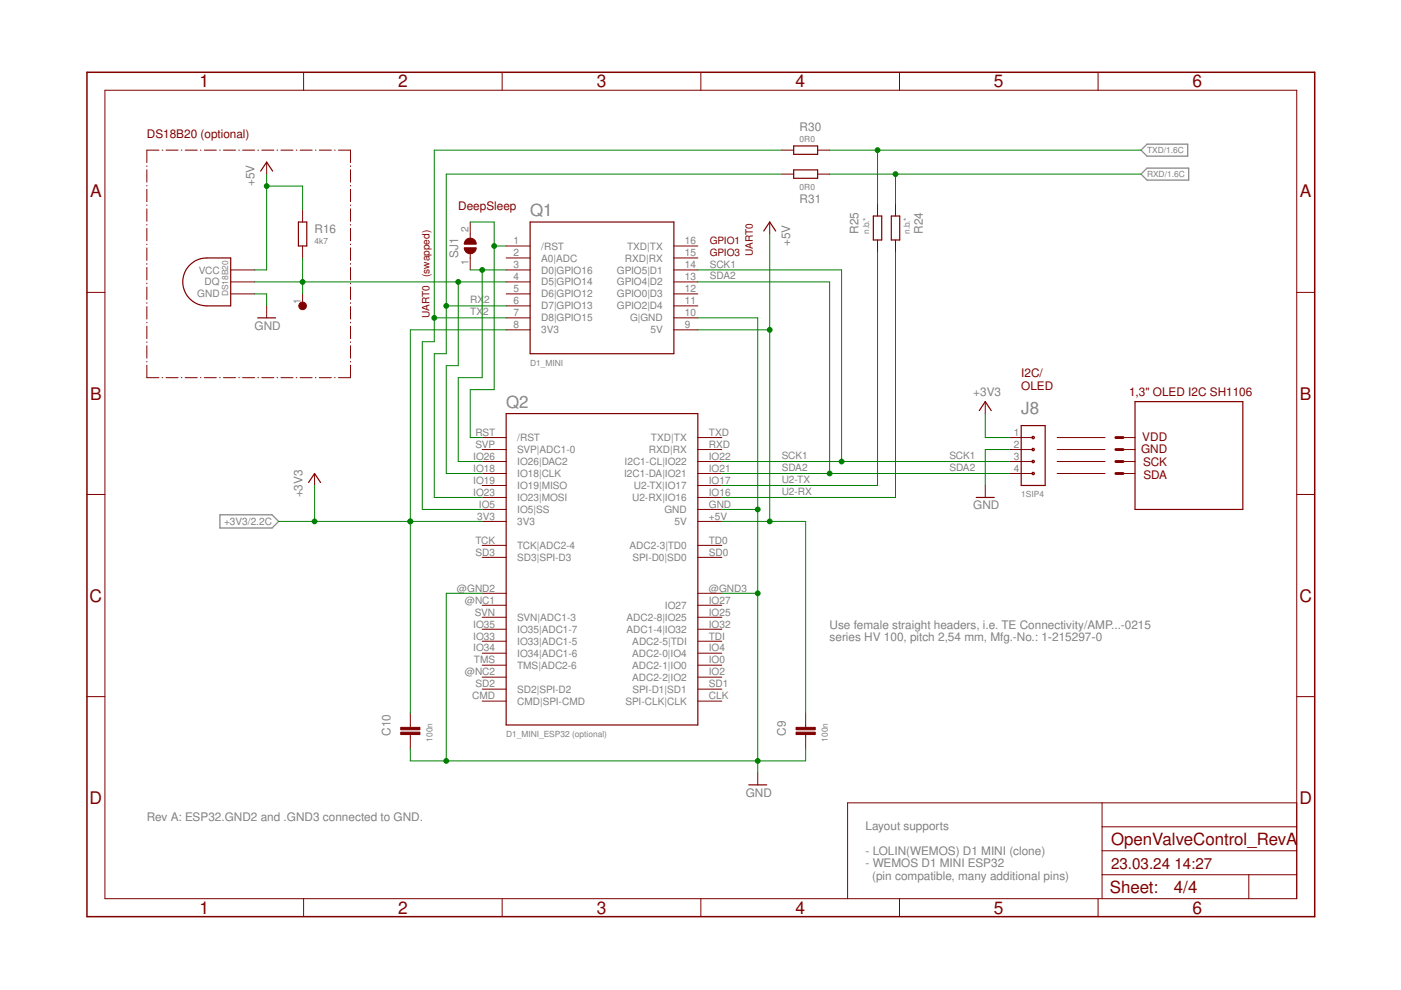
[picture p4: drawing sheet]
<svg xmlns="http://www.w3.org/2000/svg" width="297mm" height="210mm" viewBox="0 0 297 210" stroke-linecap="round" stroke-linejoin="round" font-family="sans-serif">
<path d="M241.9 31.8l1.3-1.2h8.6v2.5h-8.6zM241.9 36.9l1.3-1.3h8.8v2.6h-8.8zM46.6 109.2h11.1l1.4 1.4-1.4 1.4h-11.1z" fill="none" stroke="#808080" stroke-width=".25"/>
<g fill="none" stroke="#800000" stroke-width=".21">
<path d="M22.2 19.1h252.7v171.4h-252.7zM64.4 15.3v3.8M106.5 15.3v3.8M148.6 15.3v3.8M190.7 15.3v3.8M232.8 15.3v3.8M31.1 35.2v.1M31.1 36v2.6M31.1 39.3v.1M33.7 31.8h-2.6v2.7M34.4 31.8h.1M35.2 31.8h2.6"/>
<path d="M38.4 31.8h.2M39.3 31.8h2.5M42.5 31.8h.1M43.3 31.8h2.6M46.6 31.8h.1M47.4 31.8h2.5M50.6 31.8h.2M51.4 31.8h2.6M54.7 31.8h.1M55.5 31.8h2.6M56.5 34.4v2.5M58.7 31.8h.2"/>
<path d="M59.6 31.8h2.5M62.8 31.8h.1M63.6 31.8h2.6M66.9 31.8h.1M67.7 31.8h2.6M70.9 31.8h.2M71.8 31.8h2.5v2.7M74.3 35.2v.1M74.3 36v2.6M74.3 39.3v.1M165.7 31.8h2.6M165.7 36.9h2.6"/>
<path d="M173.4 31.8h2.5M173.4 36.9h2.5M31.1 40.1v2.7M31.1 43.5v.1M31.1 44.3v2.6M31.1 47.6v.1M31.1 48.4v2.7M31.1 51.8v.1M31.1 52.6v2.6M31.1 55.9v.1M31.1 56.7v2.7M48.9 57.2h5.1"/>
<path d="M48.9 59.8h5.1M64.2 44.5v2.6M64.2 52.2v2.5M74.3 40.1v2.7M74.3 43.5v.1M74.3 44.3v2.6M74.3 47.6v.1M74.3 48.4v2.7M74.3 51.8v.1M74.3 52.6v2.6M74.3 55.9v.1M74.3 56.7v2.7"/>
<path d="M99.7 47.1v3.4M99.7 53.8v3.4M107.3 52.2h5.1M107.3 54.7h5.1M107.3 57.2h5.1M107.3 59.8h5.1M142.9 52.2h5.1M142.9 54.7h5.1M142.9 57.2h5.1M142.9 59.8h5.1M163.2 47.1v2.5M186.1 43.3v2.5"/>
<path d="M186.1 50.9v2.5M189.9 43.3v2.5M189.9 50.9v2.5M18.4 62h3.8M31.1 77.4v2.7h2.6M31.1 60v.2M31.1 60.9v2.6M31.1 64.2v.1M31.1 65v2.6M31.1 68.3v.2M31.1 69.2v2.6M31.1 72.5v.1"/>
<path d="M31.1 73.3v2.6M31.1 76.6v.2M48.9 62.3h5.1M56.5 64.9v2.5M64.2 62.3v2.6M74.3 60v.2M74.3 60.9v2.6M74.3 64.2v.1M74.3 65v2.6M74.3 68.3v.2M74.3 69.2v2.6M74.3 72.5v.1"/>
<path d="M74.3 73.3v2.6M74.3 76.6v.2M74.3 77.4v2.7h-2.5M107.3 62.3h5.1M107.3 64.9h5.1M107.3 67.4h5.1M107.3 69.9h5.1M142.9 62.3h5.1M142.9 64.9h5.1M142.9 67.4h5.1M142.9 69.9h5.1M274.9 62h3.8"/>
<path d="M34.4 80.1h.1M35.2 80.1h2.6M38.4 80.1h.2M39.3 80.1h2.5M42.5 80.1h.1M43.3 80.1h2.6M46.6 80.1h.1M47.4 80.1h2.5M50.6 80.1h.2M51.4 80.1h2.6M54.7 80.1h.1M55.5 80.1h2.6"/>
<path d="M58.7 80.1h.2M59.6 80.1h2.5M62.8 80.1h.1M63.6 80.1h2.6M66.9 80.1h.1M67.7 80.1h2.6M70.9 80.1h.2M102.2 97.9h5.1M102.2 95.3h5.1M102.2 92.8h5.1M148 97.9h5M148 95.3h5"/>
<path d="M148 92.8h5M208.9 85.2v2.5M214 97.9h5.1M214 95.3h5.1M214 92.8h5.1M224.1 97.9h10.2M224.1 95.3h10.2M224.1 92.8h10.2M238.1 97.9h2.5M238.1 95.3h2.5M238.1 92.8h2.5M18.4 104.8h3.8"/>
<path d="M66.7 100.4v2.5M102.2 100.4h5.1M102.2 102.9h5.1M102.2 105.5h5.1M102.2 108h5.1M102.2 110.6h5.1M102.2 115.6h5.1M102.2 118.2h5.1M148 100.4h5M148 102.9h5M148 105.5h5M148 108h5"/>
<path d="M148 110.6h5M148 115.6h5M148 118.2h5M208.9 102.9v2.6M214 100.4h5.1M224.1 100.4h10.2M238.1 100.4h2.5M274.9 104.8h3.8M102.2 125.8h5.1M102.2 128.3h5.1M102.2 130.9h5.1M102.2 133.4h5.1"/>
<path d="M102.2 136h5.1M102.2 138.5h5.1M148 125.8h5M148 128.3h5M148 130.9h5M148 133.4h5M148 136h5M148 138.5h5M18.4 147.7h3.8M87 151.2v3M87 155.7v3.1M102.2 141h5.1"/>
<path d="M102.2 143.6h5.1M102.2 146.1h5.1M102.2 148.7h5.1M148 141h5M148 143.6h5M148 146.1h5M148 148.7h5M170.8 151.2v3M170.8 155.7v3.1M274.9 147.7h3.8M160.7 163.9v2.5M233.7 170.2v20.3"/>
<path d="M233.7 175.3h41.2M274.9 170.2h-95.2v20.3M64.4 190.5v3.9M106.5 190.5v3.9M148.6 190.5v3.9M190.7 190.5v3.9M232.8 190.5v3.9M233.7 185.5h41.2M233.7 180.4h41.2M264.8 185.5v5"/>
</g>
<g fill="none" stroke="#800000" stroke-width=".25">
<path d="M55.3 36.3l1.2-1.9 1.3 1.9M168.3 30.9h5.1v1.8h-5.1zM168.3 36h5.1v1.8h-5.1zM40.4 56.1a5 5 0 0 1 3.4-1.4h5.1v10.2h-5.1a5.1 5.1 0 0 1-4.7-3.3 5.1 5.1 0 0 1 1.3-5.5zM63.3 47.1h1.7v5.1h-1.7zM112.4 47.1h30.5v27.9h-30.5zM161.9 49l1.3-1.9 1.3 1.9M185.2 45.8h1.7v5.1h-1.7zM189 45.8h1.8v5.1h-1.8zM54.6 67.4h3.8M107.3 87.7h40.7v66h-40.7zM207.6 87.1l1.3-1.9 1.3 1.9"/>
<path d="M216.5 90.2h5.1v12.7h-5.1zM240.6 85.2h22.9v22.8h-22.9zM65.4 102.3l1.3-1.9 1.3 1.9M207 105.5h3.8M158.7 166.4h3.9"/>
<circle cx="64.2" cy="64.9" r=".25"/>
<circle cx="219.1" cy="95.3" r=".25"/>
<circle cx="219.1" cy="92.8" r=".25"/>
<circle cx="219.1" cy="97.9" r=".25"/>
<circle cx="219.1" cy="100.4" r=".25"/>
</g>
<path d="M236.6 92.8h1.5M236.6 95.3h1.5M236.6 97.9h1.5M236.6 100.4h1.5" fill="none" stroke="#800000" stroke-width=".61"/>
<g fill="#800000" stroke="#800000" stroke-width=".21">
<path d="M85 155.2h4v.5h-4z"/>
<path d="M85 154.2h4v.5h-4z"/>
<path d="M168.8 155.2h4v.5h-4z"/>
<path d="M168.8 154.2h4v.5h-4z"/>
</g>
<g fill="#800000" stroke="#800000" stroke-width=".21">
<path d="M98.8 50.8a1.27 1.27 0 0 1 1.4-.2 1.27 1.27 0 0 1 .8 1.2h-2.6l.1-.5z" fill-rule="evenodd"/>
<path d="M98.4 52.5h2.6a1.27 1.27 0 0 1-1.3 1.3 1.27 1.27 0 0 1-1.3-1.3z" fill-rule="evenodd"/>
<circle cx="64.2" cy="64.9" r=".8"/>
</g>
<path d="M18.4 15.3h260.3v179.1h-260.3z" fill="none" stroke="#800000" stroke-width=".32"/>
<g fill="none" stroke="#008000" stroke-width=".21">
<path d="M56.5 39.5h7.7v5M56.5 36.9v20.3h-2.5M165.7 31.8h-73.6v40.7h-2.6v35.5h12.7M165.7 36.9h-71.1v38.1h-2.5v30.5h10.1M175.9 31.8h66M175.9 36.9h66M186.1 31.8v11.5M189.9 36.9v6.4M54 59.8h53.3M64.2 54.7v7.6M97.2 59.8v17.7h-2.6v22.9h7.6M99.7 57.2h7.6"/>
<path d="M99.7 47.1h5.1v35.5h-5.1v10.2h2.5M102.2 57.2v22.9h-5v17.8h5M104.8 52.2h2.5M148 57.2h30.4v40.7M148 59.8h27.9v40.6M163.2 49.6v61M186.1 53.4v49.5h-33.1M189.9 53.4v52.1h-36.9M54 62.3h2.5v2.6M92.1 67.4h15.2M94.6 64.9h12.7M107.3 69.9h-20.3v81.3"/>
<path d="M148 69.9h15.2M148 67.4h12.7v96.5M153 97.9h61M208.9 87.7v5.1h5.1M214 95.3h-5.1v7.6M59.1 110.6h43.1M66.7 102.9v7.7M153 110.6h17.8v40.6M153 108h7.7M153 100.4h61M102.2 125.8h-7.6v35.5M153 125.8h7.7"/>
<path d="M87 158.8v2.5h83.8v-2.5"/>
</g>
<g fill="#008000" stroke="#008000" stroke-width=".21">
<circle cx="163.2" cy="110.6" r=".51"/>
<circle cx="163.2" cy="69.9" r=".51"/>
<circle cx="56.5" cy="39.5" r=".51"/>
<circle cx="160.7" cy="161.3" r=".51"/>
<circle cx="160.7" cy="108" r=".51"/>
<circle cx="94.6" cy="161.3" r=".51"/>
<circle cx="160.7" cy="125.8" r=".51"/>
<circle cx="186.1" cy="31.8" r=".51"/>
<circle cx="189.9" cy="36.9" r=".51"/>
<circle cx="175.9" cy="100.4" r=".51"/>
<circle cx="87" cy="110.6" r=".51"/>
<circle cx="66.7" cy="110.6" r=".51"/>
<circle cx="178.4" cy="97.9" r=".51"/>
<circle cx="92.1" cy="67.4" r=".51"/>
<circle cx="94.6" cy="64.9" r=".51"/>
<circle cx="64.2" cy="59.8" r=".51"/>
<circle cx="97.2" cy="59.8" r=".51"/>
<circle cx="102.2" cy="57.2" r=".51"/>
<circle cx="104.8" cy="52.2" r=".51"/>
</g>
<g font-size="3.7" fill="#800000">
<text x="42.3" y="18.5">1</text>
<text x="84.4" y="18.5">2</text>
<text x="126.5" y="18.5">3</text>
<text x="168.6" y="18.5">4</text>
<text x="210.7" y="18.5">5</text>
<text x="252.9" y="18.5">6</text>
<text x="19.1" y="41.9">A</text>
<text x="275.6" y="41.9">A</text>
<text x="19.1" y="84.7">B</text>
<text x="275.6" y="84.7">B</text>
<text x="19" y="127.6">C</text>
<text x="275.5" y="127.6">C</text>
<text x="19" y="170.4">D</text>
<text x="275.5" y="170.4">D</text>
<text x="42.3" y="193.7">1</text>
<text x="84.4" y="193.7">2</text>
<text x="126.5" y="193.7">3</text>
<text x="168.6" y="193.7">4</text>
<text x="210.7" y="193.7">5</text>
<text x="252.9" y="193.7">6</text>
</g>
<g font-size="3.6" fill="#808080">
<text x="112.4" y="45.8">Q1</text>
<text x="107.3" y="86.4">Q2</text>
<text x="216.5" y="87.7">J8</text>
</g>
<g font-size="3.6" fill="#800000">
<text x="235.6" y="179.1">OpenValveControl_RevA</text>
<text x="235.3" y="189.4">Sheet:</text>
<text x="248.9" y="189.3">4/4</text>
</g>
<g font-size="3.2" fill="#800000">
<text x="235.6" y="184.2">23.03.24</text>
<text x="249" y="184.2">14:27</text>
</g>
<g font-size="2.5" fill="#800000">
<text x="31.1" y="29.3">DS18B20 (optional)</text>
<text x="97.2" y="44.5">DeepSleep</text>
<text x="216.5" y="80">I2C/</text>
<text x="216.5" y="82.6">OLED</text>
<text x="239.4" y="83.9">1,3&quot; OLED I2C SH1106</text>
<text x="242.2" y="93.5">VDD</text>
<text x="241.9" y="96.1">GND</text>
<text x="242.4" y="98.8">SCK</text>
<text x="242.4" y="101.5">SDA</text>
</g>
<g font-size="2.5" fill="#808080">
<text x="169.5" y="27.8">R30</text>
<text x="54" y="39.5" transform="rotate(-90 54 39.5)">+5V</text>
<text x="169.5" y="43">R31</text>
<text x="66.7" y="49.4">R16</text>
<text x="167.5" y="52.1" transform="rotate(-90 167.5 52.1)">+5V</text>
<text x="182" y="49.6" transform="rotate(-90 182 49.6)">R25</text>
<text x="195.7" y="49.6" transform="rotate(-90 195.7 49.6)">R24</text>
<text x="97.2" y="54.7" transform="rotate(-90 97.2 54.7)">SJ1</text>
<text x="54" y="69.9">GND</text>
<text x="206.4" y="83.9">+3V3</text>
<text x="64.1" y="105.5" transform="rotate(-90 64.1 105.5)">+3V3</text>
<text x="206.4" y="108">GND</text>
<text x="175.9" y="133.3">Use female straight headers, i.e. TE Connectivity/AMP...-0215</text>
<text x="175.9" y="135.9">series HV 100, pitch 2,54 mm, Mfg.-No.: 1‑215297‑0</text>
<text x="82.8" y="156" transform="rotate(-90 82.8 156)">C10</text>
<text x="166.6" y="156" transform="rotate(-90 166.6 156)">C9</text>
<text x="158.1" y="169">GND</text>
<text x="31.1" y="174">Rev A: ESP32.GND2 and .GND3 connected to GND.</text>
<text x="183.5" y="175.9">Layout supports</text>
<text x="183.5" y="181.2">- LOLIN(WEMOS) D1 MINI (clone)</text>
<text x="183.5" y="183.9">- WEMOS D1 MINI ESP32</text>
<text x="184.9" y="186.5">(pin compatible, many additional pins)</text>
</g>
<g font-size="2.1" fill="#808080">
<text x="99.3" y="49.3" transform="rotate(-90 99.3 49.3)">2</text>
<text x="108.9" y="51.8">1</text>
<text x="114.7" y="52.9">/RST</text>
<text x="132.9" y="52.9">TXD|TX</text>
<text x="145.2" y="51.8">16</text>
<text x="42.2" y="58">VCC</text>
<text x="99.3" y="56.2" transform="rotate(-90 99.3 56.2)">1</text>
<text x="108.9" y="54.3">2</text>
<text x="108.9" y="56.9">3</text>
<text x="108.9" y="59.4">4</text>
<text x="114.7" y="55.4">A0|ADC</text>
<text x="114.7" y="58">D0|GPIO16</text>
<text x="130.8" y="58">GPIO5|D1</text>
<text x="132.5" y="55.5">RXD|RX</text>
<text x="145.2" y="59.4">13</text>
<text x="145.2" y="56.9">14</text>
<text x="145.2" y="54.3">15</text>
<text x="150.5" y="59.3">SDA2</text>
<text x="150.5" y="56.7">SCK1</text>
<text x="41.8" y="63.1">GND</text>
<text x="43.4" y="60.5">DQ</text>
<text x="63.8" y="64.5" transform="rotate(-90 63.8 64.5)">1</text>
<text x="99.7" y="64.3">RX</text>
<text x="102.7" y="64.3">2</text>
<text x="108.9" y="62">5</text>
<text x="108.9" y="64.5">6</text>
<text x="114.7" y="60.5">D5|GPIO14</text>
<text x="114.7" y="63.1">D6|GPIO12</text>
<text x="114.7" y="65.6">D7|GPIO13</text>
<text x="130.8" y="65.6">GPIO2|D4</text>
<text x="130.8" y="63.1">GPIO0|D3</text>
<text x="130.8" y="60.5">GPIO4|D2</text>
<text x="145.2" y="64.5">11</text>
<text x="145.2" y="62">12</text>
<text x="99.7" y="66.9">TX</text>
<text x="102.5" y="66.9">2</text>
<text x="108.9" y="67">7</text>
<text x="108.9" y="69.6">8</text>
<text x="114.7" y="68.1">D8|GPIO15</text>
<text x="114.7" y="70.7">3V3</text>
<text x="133.6" y="68.1">G|GND</text>
<text x="137.9" y="70.7">5V</text>
<text x="145.2" y="69.6">9</text>
<text x="145.2" y="67">10</text>
<text x="100.8" y="92.4">RST</text>
<text x="100.8" y="95">SVP</text>
<text x="109.7" y="93.5">/RST</text>
<text x="138" y="93.5">TXD|TX</text>
<text x="150.3" y="95">RXD</text>
<text x="150.3" y="92.4">TXD</text>
<text x="215" y="95">2</text>
<text x="215" y="92.4">1</text>
<text x="100.3" y="97.5">IO26</text>
<text x="100.3" y="100">IO18</text>
<text x="109.7" y="96.1">SVP|ADC1-0</text>
<text x="109.7" y="98.6">IO26|DAC2</text>
<text x="109.7" y="101.2">IO18|CLK</text>
<text x="132.3" y="101.2">I2C1-DA|IO21</text>
<text x="132.4" y="98.6">I2C1-CL|IO22</text>
<text x="137.6" y="96.1">RXD|RX</text>
<text x="150.3" y="100">IO21</text>
<text x="150.3" y="97.5">IO22</text>
<text x="165.7" y="99.9">SDA2</text>
<text x="165.7" y="97.3">SCK1</text>
<text x="201.3" y="99.9">SDA2</text>
<text x="201.3" y="97.3">SCK1</text>
<text x="215" y="100">4</text>
<text x="215" y="97.5">3</text>
<text x="100.3" y="102.6">IO19</text>
<text x="100.3" y="105.1">IO23</text>
<text x="101.5" y="107.7">IO5</text>
<text x="109.7" y="103.7">IO19|MISO</text>
<text x="109.7" y="106.2">IO23|MOSI</text>
<text x="134" y="106.2">U2-RX|IO16</text>
<text x="134.4" y="103.7">U2-TX|IO17</text>
<text x="150.3" y="107.7">GND</text>
<text x="150.3" y="105.1">IO16</text>
<text x="150.3" y="102.6">IO17</text>
<text x="165.7" y="102.4">U2-TX</text>
<text x="165.7" y="105">U2-RX</text>
<text x="47.5" y="111.3">+3V3/2.2C</text>
<text x="101.2" y="110.2">3V3</text>
<text x="109.7" y="108.8">IO5|SS</text>
<text x="109.7" y="111.3">3V3</text>
<text x="140.9" y="108.8">GND</text>
<text x="143" y="111.3">5V</text>
<text x="150.3" y="110.2">+5V</text>
<text x="100.8" y="115.3">TCK</text>
<text x="100.8" y="117.8">SD3</text>
<text x="109.7" y="116.4">TCK|ADC2-4</text>
<text x="109.7" y="118.9">SD3|SPI-D3</text>
<text x="133.5" y="116.4">ADC2-3|TD0</text>
<text x="134.1" y="118.9">SPI-D0|SD0</text>
<text x="150.3" y="115.3">TD0</text>
<text x="150.3" y="117.8">SD0</text>
<text x="96.9" y="125.4">@GND2</text>
<text x="150.3" y="125.4">@GND3</text>
<text x="98.5" y="128">@NC1</text>
<text x="100.7" y="130.5">SVN</text>
<text x="109.7" y="131.6">SVN|ADC1-3</text>
<text x="132.8" y="131.6">ADC2-8|IO25</text>
<text x="141" y="129.1">IO27</text>
<text x="150.3" y="128">IO27</text>
<text x="150.3" y="130.5">IO25</text>
<text x="100.3" y="133.1">IO35</text>
<text x="100.3" y="135.6">IO33</text>
<text x="109.7" y="134.2">IO35|ADC1-7</text>
<text x="109.7" y="136.7">IO33|ADC1-5</text>
<text x="132.8" y="134.2">ADC1-4|IO32</text>
<text x="134.1" y="136.7">ADC2-5|TDI</text>
<text x="150.3" y="133.1">IO32</text>
<text x="150.3" y="135.6">TDI</text>
<text x="98.5" y="143.2">@NC2</text>
<text x="100.3" y="138.1">IO34</text>
<text x="100.5" y="140.7">TMS</text>
<text x="109.7" y="139.2">IO34|ADC1-6</text>
<text x="109.7" y="141.8">TMS|ADC2-6</text>
<text x="134" y="139.2">ADC2-0|IO4</text>
<text x="134" y="141.8">ADC2-1|IO0</text>
<text x="150.3" y="138.1">IO4</text>
<text x="150.3" y="140.7">IO0</text>
<text x="150.3" y="143.2">IO2</text>
<text x="100.1" y="148.3">CMD</text>
<text x="100.8" y="145.7">SD2</text>
<text x="109.7" y="146.9">SD2|SPI-D2</text>
<text x="109.7" y="149.4">CMD|SPI-CMD</text>
<text x="132.6" y="149.4">SPI-CLK|CLK</text>
<text x="134" y="144.3">ADC2-2|IO2</text>
<text x="134.1" y="146.9">SPI-D1|SD1</text>
<text x="150.3" y="145.7">SD1</text>
<text x="150.3" y="148.3">CLK</text>
</g>
<g font-size="2.1" fill="#800000">
<text x="150.5" y="51.6">GPIO1</text>
<text x="91.1" y="58.7" transform="rotate(-90 91.1 58.7)">(swapped)</text>
<text x="150.5" y="54.2">GPIO3</text>
<text x="159.6" y="54.2" transform="rotate(-90 159.6 54.2)">UART0</text>
<text x="91.1" y="67.4" transform="rotate(-90 91.1 67.4)">UART0</text>
</g>
<g font-size="1.8" fill="#808080">
<text x="169.5" y="30.1">0R0</text>
<text x="243.2" y="32.5">TXD/1.6C</text>
<text x="169.5" y="40.2">0R0</text>
<text x="243.2" y="37.5">RXD/1.6C</text>
<text x="66.7" y="51.6">4k7</text>
<text x="184.3" y="49.6" transform="rotate(-90 184.3 49.6)">n.b.*</text>
<text x="192.9" y="49.6" transform="rotate(-90 192.9 49.6)">n.b.*</text>
<text x="48.4" y="62.8" transform="rotate(-90 48.4 62.8)">DS18B20</text>
<text x="112.4" y="77.5">D1_MINI</text>
<text x="216.5" y="105.5">1SIP4</text>
<text x="91.7" y="157.3" transform="rotate(-90 91.7 157.3)">100n</text>
<text x="107.3" y="156.3">D1_MINI_ESP32 (optional)</text>
<text x="175.5" y="157.3" transform="rotate(-90 175.5 157.3)">100n</text>
</g>
</svg>
